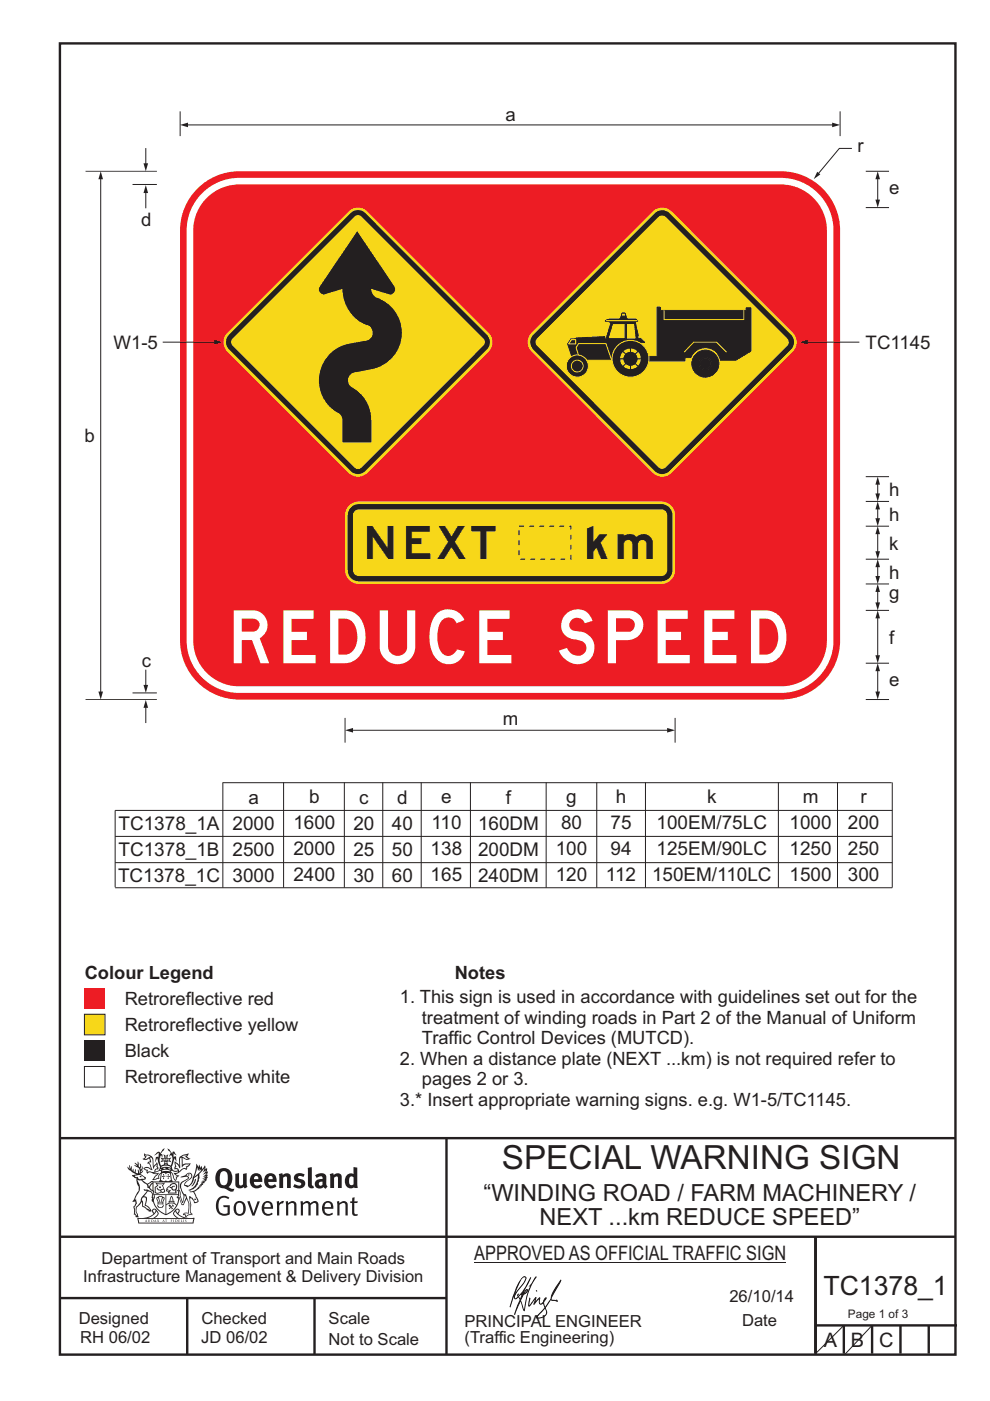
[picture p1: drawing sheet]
<svg xmlns="http://www.w3.org/2000/svg" width="210mm" height="297mm" viewBox="0 0 210 297" stroke-linecap="round" stroke-linejoin="round" font-family="sans-serif">
<path d="M12.7 241.3h189.9M94.7 241.4v45.8M12.7 275.2h82M12.7 262.2h190.1M39.7 275.2v12M66.7 275.2v12M173 262.2v24.8M173 281h30M179 281v6M185 281v6M191 281v6M197 281v6" fill="none" stroke="#231f20" stroke-width=".51"/>
<path d="M100.6 267.7h66.2" fill="none" stroke="#231f20" stroke-width=".21"/>
<g fill="#231f20">
<path d="M47 248.5a2.55 2.55 0 0 0 0 2.7l.3 .1a.81 .81 0 0 0 1-.9v-.6a1.04 1.04 0 0 0-1.1-1.5zM46.3 248.1a1.82 1.82 0 0 1 2.1-.2 1.82 1.82 0 0 1 .9 1.9 2.29 2.29 0 0 1-.8 1.9l.7 .3h.5l-.2 .6a2.87 2.87 0 0 1-2-.7 2.12 2.12 0 0 1-1.7-3.1z" fill-rule="evenodd"/>
<path d="M49.9 248.9l.8-.2v2a.46 .46 0 0 0 .2 .6 .46 .46 0 0 0 .7-.2v-2.2l.7-.2v2.4l.2 .5-.6 .4-.2-.3a1.02 1.02 0 0 1-1.2 .2 1.02 1.02 0 0 1-.6-1.1z" fill-rule="evenodd"/>
<path d="M54 249.5l-.1 .5h.9a.49 .49 0 0 0-.2-.6 .49 .49 0 0 0-.6 .1zM53.4 249.2a1.34 1.34 0 0 1 1.6-.3 1.34 1.34 0 0 1 .6 1.5v.2h-1.7a.77 .77 0 0 0 .5 .8 .77 .77 0 0 0 .9-.3l.3 .4a1.59 1.59 0 0 1-2.1 .2 1.59 1.59 0 0 1-.4-2z" fill-rule="evenodd"/>
<path d="M57 249.5l-.1 .5h.9a.49 .49 0 0 0-.2-.6 .49 .49 0 0 0-.6 .1zM56.4 249.2a1.34 1.34 0 0 1 1.6-.3 1.34 1.34 0 0 1 .7 1.5v.2h-1.8a.77 .77 0 0 0 .5 .8 .77 .77 0 0 0 .9-.3l.3 .4a1.59 1.59 0 0 1-2 .2 1.59 1.59 0 0 1-.5-2z" fill-rule="evenodd"/>
<path d="M59.1 248.9l.8-.2 .1 .4a.95 .95 0 0 1 1-.3 .95 .95 0 0 1 .7 .8v2.3h-.8v-2.3a.46 .46 0 0 0-.8 .1v2.2h-.9z" fill-rule="evenodd"/>
<path d="M62.5 249.1a1.75 1.75 0 0 1 2.1-.1l-.2 .5-.6-.2a.43 .43 0 0 0-.6 .3l.4 .3a1.04 1.04 0 0 1 1.2 1.2 1.04 1.04 0 0 1-1.4 .9l-1.2-.4 .3-.6 1 .4 .4-.4a.88 .88 0 0 0-1-.5l-.4-.2-.1-.4z" fill-rule="evenodd"/>
<path d="M65.3 247.6l.8-.2 .1 3.8 .2 .2 .2 .5a.88 .88 0 0 1-1-.1 .88 .88 0 0 1-.3-1z" fill-rule="evenodd"/>
<path d="M67.8 250.6a.43 .43 0 0 0-.1 .7 .43 .43 0 0 0 .7-.1v-.7zM66.8 249.2a1.7 1.7 0 0 1 2.4 .1v1.8l.3 .4-.4 .5-.5-.3a1.03 1.03 0 0 1-1.7-.2 1.03 1.03 0 0 1 .8-1.5h.7v-.4a.8 .8 0 0 0-1.2 .1z" fill-rule="evenodd"/>
<path d="M69.9 248.9l.8-.2 .1 .4a.95 .95 0 0 1 1-.3 .95 .95 0 0 1 .7 .8v2.3h-.8v-2.3a.46 .46 0 0 0-.8 .1v2.2h-.8z" fill-rule="evenodd"/>
<path d="M74.3 249.5a1.48 1.48 0 0 0 0 1.7l.4 .1 .3-.2v-1.5l-.3-.2zM75 247.4l.8 .2 .1 4.3h-.7l-.1-.2a1.26 1.26 0 0 1-1.4 0 1.26 1.26 0 0 1-.6-1.3 1.29 1.29 0 0 1 .5-1.3 1.29 1.29 0 0 1 1.4-.2z" fill-rule="evenodd"/>
<path d="M46.4 253.9a1.72 1.72 0 0 1 2.2 0l-.2 .3a1.24 1.24 0 0 0-1.4-.1 1.24 1.24 0 0 0-.7 1.3 1.49 1.49 0 0 0 1.3 2l.7-.2v-1.3h-.9l-.1-.4h1.4v2a1.93 1.93 0 0 1-2.2-.1 1.93 1.93 0 0 1-.7-2.2l.2-.7z" fill-rule="evenodd"/>
<path d="M50.3 255.2a1.65 1.65 0 0 0 .3 2.2 .99 .99 0 0 0 1-1.5 .78 .78 0 0 0-.4-.8 .78 .78 0 0 0-.9 .1zM50 254.9a1.33 1.33 0 0 1 1.6-.1 1.33 1.33 0 0 1 .5 1.5 1.31 1.31 0 0 1-1.3 1.5 1.31 1.31 0 0 1-1.3-1.6l.1-.5z" fill-rule="evenodd"/>
<path d="M52.5 254.7l.4-.1 .9 2.6 .8-2.5h.5l-1.1 3h-.5z" fill-rule="evenodd"/>
<path d="M56.2 255.2l-.2 .7h1.4a.7 .7 0 0 0-.3-.8 .7 .7 0 0 0-.9 .1zM55.9 255a1.22 1.22 0 0 1 1.5-.2 1.22 1.22 0 0 1 .5 1.5h-1.9a.93 .93 0 0 0 .5 1 .93 .93 0 0 0 1.2-.2l.1 .3a1.43 1.43 0 0 1-1.7 .1 1.43 1.43 0 0 1-.6-1.7z" fill-rule="evenodd"/>
<path d="M58.7 254.8l.4-.2 .1 .5 .4-.3 .6-.2-.2 .6a.66 .66 0 0 0-.8 .6v1.9h-.4z" fill-rule="evenodd"/>
<path d="M60.6 254.8l.4-.2 .1 .5a.94 .94 0 0 1 1-.4 .94 .94 0 0 1 .8 .7v2.3h-.5l-.1-2.5a.81 .81 0 0 0-1.2 .3v2.2h-.4z" fill-rule="evenodd"/>
<path d="M63.7 254.7l.5-.1 .1 .5 .4-.3a.78 .78 0 0 1 1.1 .3 .9 .9 0 0 1 1-.5 .9 .9 0 0 1 .7 .8v2.3h-.4l-.1-2.5a.67 .67 0 0 0-1.1 .3v2.2h-.5v-2.4l-.4-.2-.7 .4v2.2h-.5z" fill-rule="evenodd"/>
<path d="M69 255.2l-.2 .7h1.4a.7 .7 0 0 0-.3-.8 .7 .7 0 0 0-.9 .1zM68.7 255a1.22 1.22 0 0 1 1.5-.2 1.22 1.22 0 0 1 .5 1.5h-1.9a.93 .93 0 0 0 .5 1 .93 .93 0 0 0 1.2-.2l.1 .3a1.44 1.44 0 0 1-1.7 .1 1.44 1.44 0 0 1-.6-1.7z" fill-rule="evenodd"/>
<path d="M71.4 254.8l.5-.2 .1 .5a.94 .94 0 0 1 1-.4 .94 .94 0 0 1 .7 .7v2.3h-.4l-.1-2.5a.81 .81 0 0 0-1.2 .3v2.2h-.5z" fill-rule="evenodd"/>
<path d="M74.7 254l.5-.2v.9h.7l-.1 .4h-.7l.1 2.2 .1 .1h.5l.1 .3a.75 .75 0 0 1-1.2-.6v-2h-.4v-.4h.4z" fill-rule="evenodd"/>
<path d="M30.8 244.9l1.1 .3-.9 .5h-.4l.5-.5zM31.8 245.5l.2-.1a2.44 2.44 0 0 1 .4 2l.1 .4 .7-1-.1 .6 .3 .3a.57 .57 0 0 0-.6 .8l-1-.2-.5 .2 .1-.5-.7-.2 .6-.2 1 .5 .1-.1-.6-1.3-.2-.1 .5-.1zM30.7 244.5l-.2 .4 .3 .4-.6 .4a1.04 1.04 0 0 0 1.4-.1l.2 .7h-.4l-.2 .4a.94 .94 0 0 1 .9 1.1l-.2-.1a1.16 1.16 0 0 0-1.5-.1l.3 .4 .4 .2 .1 .5 .2 .2v-.2a.94 .94 0 0 1 1.1 .2h.9l-1.2 1.2a1.13 1.13 0 0 0 1.2-.2l.4-.1-.1-.4 .5-.7a.83 .83 0 0 0-.6 1.1l-.3-.1-.7 .3 1.1-1.4-.5 .2-.5-.1 1.3-.5-.2-.2-.8 .4v-.3l.2-.2 .3 .1 .1-.3-.2-.4v-.6l-.2-.3-.6 .9v-.7a1.42 1.42 0 0 0-1.7-1.8z" fill-rule="evenodd"/>
<path d="M38.5 245.3l.5-.3 .7-.1-.6 .3 .8 .5h-.3zM38.3 245.5h.2l.1 2a1.69 1.69 0 0 1 1.5-.7l-.7 .5 .1 .5a1.1 1.1 0 0 0-1.5 .6l-.1-.5-.2-.2h-.5l.2-.4-.2-.7a1.42 1.42 0 0 1 .8 1.1l.2-.1zM37.1 246.2l.1 1-.2 .3v.5l.6-.1 .1 .2a.96 .96 0 0 1-1.1-.1l-.1 .1a1.06 1.06 0 0 0 1.3 .2v.1a.72 .72 0 0 1-1 .2l.3 .5 .6 .3-.4 .1-.1 .7-.3-.4-.3-1.1-.4-.4 .4 .9a1.54 1.54 0 0 0 .6 1.2l.2-.3a.58 .58 0 0 1 .5-.7l.1-.2h-.3l-.4-.3 .9-.5a.93 .93 0 0 1 1.1-.5l.1 .2 .2-.1 .1-.5a.99 .99 0 0 0 .7-.9l-1.3 .1-.4 .3v-1.5l.9 .4 .8-.3h-.3l-.5-.4 .4-.7-.7 .2a1.46 1.46 0 0 0-1.3 2.1v.4l-.2-.4z" fill-rule="evenodd"/>
<path d="M35.6 248.9l.2 .1-.1 .4h.3l-.3 .1v.5l-.1-.6h-.3l.3-.1z" fill-rule="evenodd"/>
<path d="M34.6 248.9l.2 .1-.1 .3 .4 .1h-.4v.6l-.1-.5-.3-.1h.3z" fill-rule="evenodd"/>
<path d="M34.3 248.8a.57 .57 0 0 1 .9 .2 .57 .57 0 0 1 .9-.2l.2 1.4-.2 .1a.57 .57 0 0 1-.9-.1 .69 .69 0 0 1-1.1 0zM34.2 248.1l-.3 2.1-.2 .4h2.9l-.1-.4-.3-2.1h-.2v.3l-.8-.1-.9 .1 .1-.3z" fill-rule="evenodd"/>
<path d="M34.2 252.4a.3 .3 0 0 0 .6 0 .3 .3 0 0 0-.6 0zM33.3 251l.3 .3-.3 .3a.79 .79 0 0 0 0 1.3l.8-.2-.1-.3a.55 .55 0 0 1-.7-.6h.1l.1 .3 .4 .1 .8-.2-.4-.7 .4-.3-.7 .1zM33 250.7l1.1 .2 .9-.2-.4 .7 .4 1.1a.56 .56 0 0 1-.8 .3l-.2 .1a.73 .73 0 0 1-.9 .1 .73 .73 0 0 1-.3-.9v-.4l.5-.4z" fill-rule="evenodd"/>
<path d="M35.6 251.9l.7-.5a.58 .58 0 0 1 1-.1 .58 .58 0 0 1-.5 .9l-.2-.3a.43 .43 0 0 1 .6-.3v-.1a.57 .57 0 0 0-.8 .2l-.2-.1-.3 .2 .4 .1a.55 .55 0 0 0 .9 .5v.5h-1.3l.3-.4-.1-.2-.6 .1 .2-.2-.2-.1zM35.4 251.8l-.1 .2a.39 .39 0 0 0 .2 .7l.3-.1-.2 .5h1.9l-.1-.8a.86 .86 0 0 0-.1-1.4 .86 .86 0 0 0-1.3 .4z" fill-rule="evenodd"/>
<path d="M36 254.8h.8v.2h-.8zM36.4 253.8l.2 .8h-.4zM36.4 253.5l-.3 .5-.1 .6h-.2v.4l-.7 .4 .1 .2a1.48 1.48 0 0 1 2.2 .1l.2-.1-.6-.5v-.5h-.2l-.1-.6z" fill-rule="evenodd"/>
<path d="M35.8 255.4l.3 .1 .2 .3 .3-.2-.2-.2a.38 .38 0 0 1 .4 .5l-.1-.2-.3 .3 .3 .2-.3 .2-.1-.3-.4 .3-.1-.2 .4-.3-.2-.1-.1 .1z" fill-rule="evenodd"/>
<path d="M34.5 254h.2v.2l-.3 .6h-.1zM33.6 255.3h.9v.2a.55 .55 0 0 1-.8 .4v-.2h-.2zM33.4 254h.2l.2 .8h-.2zM33.6 255h.8l.1 .1-.8 .1zM33.8 253.7h.5l-.2 1.1h-.2zM33.3 253.8l-.1 .3 .3 1.2a.48 .48 0 0 0-.1 .5 .48 .48 0 0 0 .4 .3l.6-.1a.49 .49 0 0 0 .2-.7l.3-1.2-.1-.3a1.42 1.42 0 0 0-1.5 0z" fill-rule="evenodd"/>
<path d="M33.6 251.6h.5l.1 .3h-.4z" fill-rule="evenodd"/>
<path d="M41.3 250.1l.3-.2-.2 .9-.6 .7h-.2l.5-.7z" fill-rule="evenodd"/>
<path d="M39.7 249l.3-.2 .5 .2a.88 .88 0 0 1-.6 1.1 1.22 1.22 0 0 0-.8 1.3l.5 .2a.72 .72 0 0 0 .9-.4l.5-.8 .2-.6 .8-.6v.3a2.85 2.85 0 0 1-2 2.8l.1 .1a2.13 2.13 0 0 0 1.9-1.5l-.1-.2a2.01 2.01 0 0 0 .3-1.8l1.2-1.3-.4 1 .7-.5-.7 1 .8-.4-.8 .8 .7-.1-.9 .5 .8-.1-.8 .4h.7l-.8 .3 .3 .2h-.4l.2 .4-.4-.1 .2 .3h-.4l.1 .3h-.1a2.16 2.16 0 0 1-2 1l.1 .2h.4a.76 .76 0 0 1 .7 .7l.5 1.2-.6 .2a1.45 1.45 0 0 0-1.2-1.3l.3 1.8-.1 1.9 .4 .2a1.07 1.07 0 0 0-1.2 .4v-.3l-.5-.2a.87 .87 0 0 1 1-.1l.1-.7a4.4 4.4 0 0 0-.6-3.1l-.1-.3h-.2a2.16 2.16 0 0 1-.7-2.2l.3-.3 1.2-.8a.55 .55 0 0 0-.4-.7zM37.8 252.4a.76 .76 0 0 1 .3 1.1l.6 1.6 .4-1.7 .2 .1a.61 .61 0 0 1-.1 .9l-.3 .9h-.2l-.7-1.6-.3 .1a1.18 1.18 0 0 0 .1-1.4zM41.8 247.5l.2 .8 .3-.6v.6l.3-.5a1.9 1.9 0 0 1-1.1 1.4l-.3 .3zM38.2 249.6l1.4-.1 .2 .1v.3l-.5 .3a1.26 1.26 0 0 0-1 1.9l.2 .7a1.84 1.84 0 0 1 .2 2l-.4-1.3a.96 .96 0 0 0-.4-1.3l-.4 .3a.78 .78 0 0 1-.1 1.3l.2 .2h.4l.4 1.1a.38 .38 0 0 0 .2 .4 .38 .38 0 0 0 .4-.1l.6-1.2a2.94 2.94 0 0 1 .3 2.5v.5l-.8-.1-.3 .4v.2l.4-.1 .1 .4 .2 .1a1.02 1.02 0 0 1 1.3-.5l-.1-.4-.3-.1 .2-1.7-.3-1.4 .1 .1a1.14 1.14 0 0 1 .7 .9 .63 .63 0 0 0 .9-.2 .63 .63 0 0 0-.2-.8l-.6-1.3 .9-.6 .2-.3 .2-.1v-.2h.3l-.1-.3h.4l-.1-.3 .5-.1-.2-.2 .5-.4 .1-.2-.3 .1 .5-.6-.3 .1 .3-.6-.4 .1 .4-.5v-.3l-.3 .2 .1-.6v-.3l-.4 .3-.1-.8-.5 .8-.2-.7-.2 .5-.3-.8-.1 .6-.5-.8-.1 1.4-.7 1.9a1.81 1.81 0 0 1-.9 1.4l-.6-.2a1.75 1.75 0 0 1 1.1-1.2 .75 .75 0 0 0 .1-1.3 .75 .75 0 0 0-1.2 .5z" fill-rule="evenodd"/>
<path d="M41.2 254.2l.3-.1 .1 .3h-.4z" fill-rule="evenodd"/>
<path d="M29.4 258.4h11.6l-.2 .8h-11.3zM31.3 258.2l.5-.1a2.48 2.48 0 0 0 1.4-1.3l.2 .6-.5 .5-.4 .3zM32.5 256.6l.3-.2 .2 .2-.3 .6zM37.2 256.8a2.65 2.65 0 0 0 1.8 1.4h-1.1l-.5-.3-.5-.5zM37.4 256.6l.2-.2 .3 .2-.3 .6zM29.2 258.2l.1 1.2h11.7l.3-1.1-.2-.1a4.1 4.1 0 0 1-3.3-.9l.3-.4-.1-.5a1.06 1.06 0 0 0-1.3 .9l.2 .4 .6 .5h-4.7l.3-.1a.84 .84 0 0 0 .6-.7 .84 .84 0 0 0-.5-.9l-.3-.2-.5 .1-.1 .5 .3 .4a4.2 4.2 0 0 1-3.4 .9z" fill-rule="evenodd"/>
<path d="M31 258.7l.1 .2h-.2zM31 258.6l-.3 .5 .4-.1 .2 .1z" fill-rule="evenodd"/>
<path d="M31.3 258.6h.2v.4a.25 .25 0 0 0 .3-.1 .25 .25 0 0 0-.1-.3h.1a.29 .29 0 0 1 0 .4 .29 .29 0 0 1-.4 0 .29 .29 0 0 1 0-.4z" fill-rule="evenodd"/>
<path d="M32.2 258.6a.22 .22 0 0 1 .3 .2 .22 .22 0 0 1-.3 .2zM32 258.6v.5a.33 .33 0 0 0 .5-.1 .33 .33 0 0 0 0-.4 .33 .33 0 0 0-.5 0z" fill-rule="evenodd"/>
<path d="M32.9 258.7l.1 .2h-.2zM32.9 258.6l-.2 .5 .3-.1 .2 .1z" fill-rule="evenodd"/>
<path d="M33.3 258.6h.2v.2l.3-.2-.2 .2 .2 .3-.3-.2-.1 .2h-.1l.2-.3z" fill-rule="evenodd"/>
<path d="M34.7 258.7l.1 .2h-.2zM34.7 258.6l-.3 .5 .4-.1 .2 .1z" fill-rule="evenodd"/>
<path d="M35 258.6h.4h-.1v.5h-.2l.1-.5z" fill-rule="evenodd"/>
<path d="M36.2 258.6h.3h-.2v.2h.2h-.2l.1 .3h-.2z" fill-rule="evenodd"/>
<path d="M36.7 258.6h.2v.5h-.2z" fill-rule="evenodd"/>
<path d="M37.3 258.6a.22 .22 0 0 1 .3 .2 .22 .22 0 0 1-.3 .2zM37.1 258.6v.5a.33 .33 0 0 0 .5-.1 .33 .33 0 0 0 0-.4 .33 .33 0 0 0-.5 0z" fill-rule="evenodd"/>
<path d="M37.8 258.6h.3h-.1v.2h.1h-.1v.2l.1 .1h-.3z" fill-rule="evenodd"/>
<path d="M38.3 258.6h.3l-.1 .4 .2 .1h-.4z" fill-rule="evenodd"/>
<path d="M38.9 258.6h.2v.5h-.2z" fill-rule="evenodd"/>
<path d="M39.3 258.6h.2l-.2 .1 .2 .2-.1 .2h-.1v-.2l.2 .1z" fill-rule="evenodd"/>
<path d="M34.2 247.4a1.51 1.51 0 0 1 2 .2 2.67 2.67 0 0 0-2.1 0zM35.7 247.6l.4 .2 .1 .2-.4-.1zM34.6 247.7l.4-.1 .2 .2h-.4zM34 247.9l.3 .1-.3 .1zM34.9 246.9l.3-.2 .2 .2zM34.9 245.7h.2v.4h-.2zM35 245.1l.2 .2 .2-.2-.1 .4h-.2zM35.1 246.3h.2l.1 .4-.2-.2-.2 .2zM35.3 245.7h.2v.4h-.2zM34.4 245.7l.3 .1v.2l-.3 .1 .2-.2zM35.7 245.8l.3-.1-.2 .2 .2 .2-.4-.1zM32.7 244.9l1-.5-.1 1-.2-.1-.4 .1-.2 1.1 .5-1 .2 .9a1.84 1.84 0 0 1 .3 1.7l.4 .1a2.48 2.48 0 0 1 2.2 .1l.2-.3-.2-.7 .7-1.7 .4 .6-.2-1-.2-.1-.2 .3v-.9l.6 .4-.6-.7h-.3l-.1 .4-.5-.8-.5-.3 .2 .4 .5 .6-.4 .7 .4-.3a2.06 2.06 0 0 1 0 2.2l-.6-.2-.1-.6 .1-.1 .8 .2-.4-.5 .4-.5-.7 .2-.2-.2 .2-.7-.5 .4-.5-.4 .2 .7-.2 .2-.7-.2 .4 .5-.4 .5 .7-.2 .2 .1-.2 .6-.5 .2a2.02 2.02 0 0 1 0-2.2l.3 .5-.1-.6-.3-.1 .8-1.2-.5 .3-.4 .7-.2-.3a.8 .8 0 0 0-.8 .5z" fill-rule="evenodd"/>
<path d="M29.2 250.1l.3 .2a.61 .61 0 0 1 .8 .3l.3 .2a.8 .8 0 0 1 .6 1l.4 .1 .5 .6a1 1 0 0 1 .5 1l-.1 .7v-.5h-.1a.96 .96 0 0 0-.8-1.3l-.3-.2h-.6l-.1-.1-.2 .1 .2 .3h.5l-1.1 1.4-.2 .9-.4 .6a1.33 1.33 0 0 0-.5 1.8l.2 .5a1.26 1.26 0 0 1-.5-1.4l-.1-.4a1.56 1.56 0 0 0 .4-1.7l-.3 .2 .2-.5a3.2 3.2 0 0 0 .7-3zM30.4 253.9h.4a2.06 2.06 0 0 1-.1 1.6l.7 .5 .4 .5-.6-.2-.8-.6-.1-.9a.51 .51 0 0 1 .1-.9zM28.6 249.3a1.52 1.52 0 0 1 2.1 .6l-1.1 .1-.2-.1-.2-.4-.4 .1zM27.5 247v.8l-.3-.4-.2 .1a3.1 3.1 0 0 0 2 1.5l-1 .1 .5 .6 .5 .1v1.1a1.84 1.84 0 0 1-.2 2.5l-.4 .9-.4 .4 .3 .1 .4-.1 .1 .4-.2 .5-.3 .2 .1 1.8 .2-.1 .2 .6h.2l.4-.1-.1-.5a1.3 1.3 0 0 1-.1-1.6l.8-1.1 .2 1.1 .6 .2 .4 .6 .2-.2 .2 .4 .5-.1a1.85 1.85 0 0 0-1.2-1.3l.1-.3a1.39 1.39 0 0 0 0-1.5h-.5l.5-.6a.66 .66 0 0 1 .9-.4 .66 .66 0 0 1 .3 .9l-.1 .4h.2v.1l-.2 .3 .2 .5 .2-.3a2.24 2.24 0 0 0 .1-2.2 .73 .73 0 0 1-.7-.6 .73 .73 0 0 1 .5-.8l.1-.2a.94 .94 0 0 0-.9 .8 .48 .48 0 0 1-.1-.5 .48 .48 0 0 1 .5-.3l.5-.3a.51 .51 0 0 0-.8 .2l-.5 .3-1-.8 .6-.1 .1-.5-1.1-.7 .5-.4v-.4l-.5 .5 .1-.2a.69 .69 0 0 0 .2-1.1v.5l-.3 .2 .1-1.1-.3-.2 .1 .6-.1 .2-.4-1.2v.6l-.7-.3 .6 .6-.6-.2 .2 .3a1 1 0 0 1 .8 1.5l-.2-.8v.8l-.5-.2-.1-.7-.2 .6-.2-.1v-.6l-.2 .4-.2-.2 .1-.7-.2 .5z" fill-rule="evenodd"/>
<path d="M29.5 249.5l.3-.2 .3 .3z" fill-rule="evenodd"/>
<path d="M32.4 250.5h5.6v2l-.2-.1v-1.7h-5.2v2.5h5.2v-.8l.1 .2-.1 1.1v-.3h-2.5v4a4.1 4.1 0 0 0 2.6-3.6l.1-.1a4 4 0 0 1-2.8 3.9 4.2 4.2 0 0 1-2.8-4.7l.1 1.3 .1-.1a3.8 3.8 0 0 0 2.5 3.3v-4h-2.5l-.2-.9z" fill-rule="evenodd"/>
<circle cx="40" cy="249.1" r=".17"/>
</g>
<g fill="#000">
<path d="M111.6 273.7l.2-.2-.5 .7zM110.4 274.5l.2 .1-.3 .8-.2-.5zM110.9 270.9h.5a9.3 9.3 0 0 1-2 3.1l-.1 .3 1-2.5zM110.6 271a14.7 14.7 0 0 0-2.2 4.9l-.3 1.2 .1 .1 .8-2.3a.42 .42 0 0 0 .2 .6 .42 .42 0 0 0 .6-.3l.2-.1 .2 .5-1.1 3.2h.2l1.1-2.9 .6 1.9 .2 .2 .2-.5a13.5 13.5 0 0 1 2-6.2l.4-.5-.1-.2-1.6 2.1 .4-.1a14.9 14.9 0 0 0-1.3 5.1l-.4-1.1a1.39 1.39 0 0 1 .2-1.9l.1-.2a.92 .92 0 0 0 .8-1.2 .75 .75 0 0 0-.8 .7l-.1 .2 1.6-3.4h-.1l-.4 .7a10.5 10.5 0 0 1-2.2 3.3l.2-.5a.32 .32 0 0 0-.4 .2 .32 .32 0 0 0 .1 .4l-.5 .4a3.2 3.2 0 0 1 1.1-2.3l.5-.6a2.49 2.49 0 0 0 .7-1.6l-.4-.2z" fill-rule="evenodd"/>
<path d="M113.7 273.6l.3 .2h-.3z" fill-rule="evenodd"/>
<path d="M115.6 277.5a1.15 1.15 0 0 1 .1 1.3 1.15 1.15 0 0 1-1.2 .5l-.6 .1zM112.2 275.2l-.2 1.6 .2 .2 1.2-1.5-.2 1.1 1.1-1.1a.94 .94 0 0 0 .4 1.1l.5-.3 .3 .9-1.2 1.3a.98 .98 0 0 0-.5 1 1.9 1.9 0 0 0 2.3-1.3l-.1-.2a1.02 1.02 0 0 1 .2-1.4l.6-1 1.5 .3-.2-.4v.2l-1.1-.1v-.3l2-3.6 .1-.2-.2-.2-1.7 2.8a6.6 6.6 0 0 1-1.6 2.9l-.1-.2a1.01 1.01 0 0 1 .4-1.4l.1-.2-.3-.1-.4 .4-.1 .5-.6 .4-.1-.4 .1-.9-.2-.1-.9 1 .3-1h-.2l-1.4 1.8 .3-1.5v-.1z" fill-rule="evenodd"/>
</g>
<path d="M12.7 9.2h190v278h-190z" fill="none" stroke="#231f20" stroke-width=".51"/>
<path d="M42.9 41a11.1 11.1 0 0 1 7.8-3.3h115a11.1 11.1 0 0 1 11.1 11.1v87a11.1 11.1 0 0 1-11.1 11.1h-115a11.1 11.1 0 0 1-11.1-11.1v-87a11.1 11.1 0 0 1 3.3-7.8zM43.4 42.4a9.7 9.7 0 0 1 7.3-3.3h115a9.7 9.7 0 0 1 9.7 9.7v87a9.7 9.7 0 0 1-9.7 9.7h-115a9.7 9.7 0 0 1-9.7-9.7v-87a9.7 9.7 0 0 1 2.4-6.4zM41.9 40a12.5 12.5 0 0 1 8.8-3.7h115a12.6 12.6 0 0 1 12.5 12.5v87a12.6 12.6 0 0 1-12.5 12.5h-115a12.6 12.6 0 0 1-12.5-12.5v-87a12.5 12.5 0 0 1 3.7-8.8z" fill-rule="evenodd" fill="#ed1c24"/>
<path d="M39.7 26.5h136.9" fill="none" stroke="#231f20" stroke-width=".21"/>
<g fill="#231f20">
<path d="M38.2 26.5l1.7-.5v1z"/>
<path d="M176.5 26l1.7 .5-1.7 .5z"/>
</g>
<path d="M180.7 31.5h-2.7l-4.4 5.3" fill="none" stroke="#231f20" stroke-width=".21"/>
<path d="M173.3 36.4l.7 .6-1.4 1z" fill="#231f20"/>
<path d="M178.2 23.6v5.3" fill="none" stroke="#231f20" stroke-width=".21"/>
<path d="M138.5 44.8a2.82 2.82 0 0 1 3.9 0l25.8 25.8a2.82 2.82 0 0 1 0 3.9l-25.8 25.8a2.82 2.82 0 0 1-3.9 0l-25.8-25.8a2.82 2.82 0 0 1 0-3.9z" fill-rule="evenodd" fill="#f7d719"/>
<path d="M113.1 70.9l25.8-25.8a2.27 2.27 0 0 1 3.1 .1l25.8 25.7a2.26 2.26 0 0 1 0 3.2l-25.8 25.8a2.26 2.26 0 0 1-3.1 0l-25.8-25.8a2.26 2.26 0 0 1 0-3.2z" fill-rule="evenodd" fill="#231f20"/>
<path d="M113.9 71.7l25.8-25.7a1.14 1.14 0 0 1 1.6 0l25.7 25.8a1.14 1.14 0 0 1 0 1.6l-25.8 25.7a1.14 1.14 0 0 1-1.6 0l-25.7-25.8a1.14 1.14 0 0 1 0-1.6z" fill-rule="evenodd" fill="#f7d719"/>
<g fill="#231f20" stroke="#231f20" stroke-width=".21">
<path d="M139.4 65.1h.7v.7h18.2v-.5h1v9.2l-3.2 1.9h-3.3a3.3 3.3 0 0 0-2.9-2.7 3.3 3.3 0 0 0-3.4 2.1h-1.2v.7h-7.9v-1h2z" fill-rule="evenodd"/>
<path d="M128.3 68l.8-.3h5.8l.4 .3-.5 .3h-5.2z" fill-rule="evenodd"/>
<path d="M121.1 71.9h.7l.5-.2 6-.3-.1 .4 .3 .1 1.1-3.6-1.2-.3 .7-.3h5.8l.4 .3-.6 .3 .7 2.8-.2 .6h.6l.9 .9h-1.6l-.5 3.8h-13.1l-1.1-3.5z" fill-rule="evenodd"/>
<circle cx="149.6" cy="77.1" r="2.86"/>
</g>
<path d="M132.9 68.6h1.7l.3 3.3h-2zM129.9 68.6h2.7v3.2h-3.6z" fill-rule="evenodd" fill="#f7d719" stroke="#231f20" stroke-width=".21"/>
<circle cx="133.7" cy="76.1" r="3.9" fill="#231f20" stroke="#f7d71f" stroke-width=".21"/>
<path d="M132 74.7l.6 .4-.4 .9h-.6l.1-.8zM131.6 76.2h.6l.4 .9-.5 .4-.4-.6zM132.7 77.2l.9 .4v.6l-.7-.1-.5-.3zM133.8 77.6l.9-.4 .5 .5-.6 .4-.6 .1zM135.2 76.2l.7 .1-.3 .9-.3 .3-.4-.4zM134.9 75.1l.5-.4 .5 .9-.1 .4h-.6zM133.8 73.9l.8 .2 .5 .4-.4 .4-.9-.3zM132.3 74.4l.6-.3 .7-.1v.6l-.9 .3z" fill-rule="evenodd" fill="#f7d719"/>
<path d="M131.9 66.5h.7l.3 1.1 .2 .1h-1.7l.2-.1z" fill-rule="evenodd" fill="#231f20" stroke="#231f20" stroke-width=".21"/>
<path d="M131.9 66.5h.7l.1 .5h-.9z" fill-rule="evenodd" fill="#f7d719" stroke="#231f20" stroke-width=".21"/>
<path d="M121.2 72h.9v.9h-1.5zM122.7 72.8h5.8l1.2 3.6h-6.7l-.8-2.7zM128.6 68h6.6" fill="none" stroke="#f7d71f" stroke-width=".21"/>
<circle cx="122.4" cy="77.6" r="2.35" fill="#231f20" stroke="#f7d71f" stroke-width=".21"/>
<path d="M121.3 77.6a1.16 1.16 0 0 1 2.3 0 1.16 1.16 0 0 1-2.3 0zM121.1 77.6a1.36 1.36 0 0 1 2.7 0 1.36 1.36 0 0 1-2.7 0z" fill-rule="evenodd" fill="#f7d719"/>
<path d="M148.5 77.1a1.16 1.16 0 0 1 2.3 0 1.16 1.16 0 0 1-2.3 0zM148.3 77.1a1.36 1.36 0 0 1 2.7 0 1.36 1.36 0 0 1-2.7 0z" fill-rule="evenodd" fill="#f7d719" stroke="#231f20" stroke-width=".21"/>
<path d="M140.8 65.8v2l17-.1v-1.9M154 74.6l-2-2h-4.9l-1.9 2" fill="none" stroke="#f7d71f" stroke-width=".21"/>
<path d="M48.2 70.6l25.7-25.8a2.82 2.82 0 0 1 4 0l25.7 25.8a2.82 2.82 0 0 1 0 3.9l-25.7 25.8a2.82 2.82 0 0 1-4 0l-25.7-25.8a2.82 2.82 0 0 1 0-3.9z" fill-rule="evenodd" fill="#f7d719"/>
<path d="M74.4 45.2a2.19 2.19 0 0 1 3.1 0l25.8 25.8a2.19 2.19 0 0 1 0 3.1l-25.8 25.8a2.19 2.19 0 0 1-3.1 0l-25.8-25.8a2.19 2.19 0 0 1 0-3.1z" fill-rule="evenodd" fill="#231f20"/>
<path d="M49.3 71.8l25.9-25.9a1.05 1.05 0 0 1 1.5 0l25.8 25.9a1.05 1.05 0 0 1 0 1.5l-25.8 25.8a1.05 1.05 0 0 1-1.5 0l-25.9-25.8a1.05 1.05 0 0 1 0-1.5z" fill-rule="evenodd" fill="#f7d719"/>
<path d="M75.8 49l7.8 11.6a1.14 1.14 0 0 1-.9 1.9l-4-1.3a2.28 2.28 0 0 0 2 2.2 7.9 7.9 0 0 1 4.5 8.1 7.9 7.9 0 0 1-6.3 6.8l-3.5 .6a1.72 1.72 0 0 0-1.6 1.4 1.72 1.72 0 0 0 .9 1.9 7.9 7.9 0 0 1 4.1 6.9v4.7h-6.2v-4.8a1.84 1.84 0 0 0-1.4-1.7 7.9 7.9 0 0 1-3.4-8 7.9 7.9 0 0 1 6-6.4l3.6-.7a1.69 1.69 0 0 0 1.6-1.4 1.69 1.69 0 0 0-1.2-1.9 8.2 8.2 0 0 1-5.2-7.6l-3.9 1.2a1.1 1.1 0 0 1-.9-1.8z" fill-rule="evenodd" fill="#231f20"/>
<path d="M73.8 107.4a2.91 2.91 0 0 1 2.3-1.1h64.2a2.92 2.92 0 0 1 2.9 2.9v11.7a2.92 2.92 0 0 1-2.9 2.9h-64.2a2.92 2.92 0 0 1-2.9-2.9v-11.7l.1-.6z" fill-rule="evenodd" fill="#f7d719"/>
<path d="M74.6 107.4l1-.5h.5h64.2a2.36 2.36 0 0 1 2.3 2.3v11.7a2.36 2.36 0 0 1-2.3 2.4h-64.2a2.36 2.36 0 0 1-2.4-2.4v-11.7a2.35 2.35 0 0 1 .9-1.8z" fill-rule="evenodd" fill="#231f20"/>
<path d="M75.1 108.5l.6-.4 .4-.1h64.2a1.24 1.24 0 0 1 1.2 1.2v11.7a1.24 1.24 0 0 1-1.2 1.2h-64.2a1.24 1.24 0 0 1-1.2-1.2v-11.7z" fill-rule="evenodd" fill="#f7d719"/>
<path d="M110.1 111.6h11v7h-11z" fill="none" stroke="#231f20" stroke-width=".21" stroke-dasharray="1.1 1.1" stroke-linecap="butt"/>
<path d="M38.2 23.6v5.3M183.6 36.3h5M183.6 44h5M171.2 72.5h11.1M183.6 101.1h5M183.6 118.6h5M183.6 106.3h5M183.6 111.6h5M183.6 129.4h5M183.6 123.8h5M183.6 140.6h5M183.6 148.3h5" fill="none" stroke="#231f20" stroke-width=".21"/>
<path d="M169.6 72.5l1.7-.4v.9z" fill="#231f20"/>
<path d="M34.5 72.5h11.1" fill="none" stroke="#231f20" stroke-width=".21"/>
<path d="M45.5 72.1l1.7 .4-1.7 .5z" fill="#231f20"/>
<path d="M18.1 36.3h15.2M21.4 37.9v108.9M28.1 39.1h5.2M18.1 148.3h15.2M28.1 146.9h5.2M73.2 152.2v5.3M143.2 152.2v5.3" fill="none" stroke="#231f20" stroke-width=".21"/>
<g fill="#231f20">
<path d="M21.4 36.3l.5 1.7h-1z"/>
<path d="M20.9 146.6h1l-.5 1.7z"/>
</g>
<path d="M30.9 40.8v3.4" fill="none" stroke="#231f20" stroke-width=".21"/>
<path d="M30.9 39.2l.5 1.7h-1z" fill="#231f20"/>
<path d="M30.9 31.4v3.4" fill="none" stroke="#231f20" stroke-width=".21"/>
<path d="M30.4 34.6h1l-.5 1.7z" fill="#231f20"/>
<path d="M30.9 142v3.4" fill="none" stroke="#231f20" stroke-width=".21"/>
<path d="M30.4 145.2h1l-.5 1.7z" fill="#231f20"/>
<path d="M30.9 149.9v3.4" fill="none" stroke="#231f20" stroke-width=".21"/>
<path d="M30.9 148.4l.5 1.7h-1z" fill="#231f20"/>
<path d="M74.7 154.8h66.9" fill="none" stroke="#231f20" stroke-width=".21"/>
<g fill="#231f20">
<path d="M73.2 154.8l1.7-.5v1z"/>
<path d="M141.5 154.3l1.7 .5-1.7 .5z"/>
</g>
<path d="M186.2 142.2v4.6" fill="none" stroke="#231f20" stroke-width=".21"/>
<g fill="#231f20">
<path d="M186.2 140.6l.5 1.7h-1z"/>
<path d="M185.7 146.6h1l-.5 1.7z"/>
</g>
<path d="M186.2 131v8.1" fill="none" stroke="#231f20" stroke-width=".21"/>
<g fill="#231f20">
<path d="M186.2 129.4l.5 1.7h-1z"/>
<path d="M185.7 138.9h1l-.5 1.7z"/>
</g>
<path d="M186.2 125.4v2.5" fill="none" stroke="#231f20" stroke-width=".21"/>
<g fill="#231f20">
<path d="M186.2 123.8l.5 1.7h-1z"/>
<path d="M185.7 127.7h1l-.5 1.7z"/>
</g>
<path d="M186.2 113.1v3.9" fill="none" stroke="#231f20" stroke-width=".21"/>
<g fill="#231f20">
<path d="M186.2 111.6l.5 1.7h-1z"/>
<path d="M185.7 116.9h1l-.5 1.7z"/>
</g>
<path d="M186.2 37.9v4.6" fill="none" stroke="#231f20" stroke-width=".21"/>
<g fill="#231f20">
<path d="M186.2 36.3l.5 1.7h-1z"/>
<path d="M185.7 42.3h1l-.5 1.7z"/>
</g>
<path d="M186.2 102.6v2.2" fill="none" stroke="#231f20" stroke-width=".21"/>
<g fill="#231f20">
<path d="M186.2 101.1l.5 1.7h-1z"/>
<path d="M185.7 104.6h1l-.5 1.7z"/>
</g>
<path d="M186.2 120.1v2.2" fill="none" stroke="#231f20" stroke-width=".21"/>
<g fill="#231f20">
<path d="M186.2 118.6l.5 1.7h-1z"/>
<path d="M185.7 122.1h1l-.5 1.7z"/>
</g>
<path d="M186.2 107.9v2.1" fill="none" stroke="#231f20" stroke-width=".21"/>
<g fill="#231f20">
<path d="M186.2 106.3l.5 1.7h-1z"/>
<path d="M185.7 109.9h1l-.5 1.7z"/>
</g>
<g fill="none" stroke="#231f20" stroke-width=".21">
<path d="M24.4 177.3h164.9M47.3 165.9h141.8M47.3 165.9v22.3M60.2 165.9v22.3M73 165.9v22.3M81.2 165.9v22.3M89.3 165.9v22.3M99.8 165.9v22.3M115.8 165.9v22.3M126.6 165.9v22.3M136.9 165.9v22.3M165.1 165.9v22.3"/>
<path d="M177.6 165.9v22.3M189.3 165.9v22.3M189.3 171.8h-164.9v16.3M24.4 182.9h164.9M24.4 188.2h164.9M179 281l-6.2 6.2M185 281l-5.8 6.2"/>
</g>
<path d="M17.9 220.6h4.4v4.3h-4.4z" fill="#231f20"/>
<path d="M17.9 226.1h4.4v4.4h-4.4z" fill-rule="evenodd" fill="#fff" stroke="#231f20" stroke-width=".21"/>
<path d="M17.9 215h4.4v4.4h-4.4z" fill-rule="evenodd" fill="#f7d719" stroke="#231f20" stroke-width=".21"/>
<path d="M17.9 209.5h4.4v4.4h-4.4z" fill="#ed1c24"/>
<text font-size="11.2" fill="#fff" x="49.6" y="140.6">REDUCE SPEED</text>
<text font-size="7.1" fill="#231f20" x="106.5" y="247.8">SPECIAL WARNING SIGN</text>
<text font-size="7" fill="#231f20" x="77.9" y="118.6">NEXT</text>
<text font-size="5.6" fill="#231f20" x="174.7" y="274.6">TC1378_1</text>
<text font-size="5.3" fill="#231f20" x="124.5" y="118.6">km</text>
<g font-size="5" fill="#231f20">
<text x="102.6" y="254.6">“WINDING ROAD / FARM MACHINERY /</text>
<text x="114.5" y="259.7">NEXT ...km REDUCE SPEED”</text>
</g>
<g font-size="4.2" fill="#231f20">
<text x="100.6" y="267.2">APPROVED AS OFFICIAL TRAFFIC SIGN</text>
<text x="174.7" y="285.6">A</text>
<text x="180.4" y="285.6">B</text>
<text x="186.5" y="285.6">C</text>
</g>
<g font-size="4" fill="#231f20">
<text x="107.2" y="25.6">a</text>
<text x="181.9" y="32.3">r</text>
<text x="188.6" y="41">e</text>
<text x="29.9" y="47.9">d</text>
<text x="24.1" y="74">W1-5</text>
<text x="183.6" y="74">TC1145</text>
<text x="17.9" y="93.8">b</text>
<text x="188.6" y="105.2">h</text>
<text x="188.6" y="110.5">h</text>
<text x="188.6" y="116.6">k</text>
<text x="188.6" y="122.7">h</text>
<text x="188.6" y="127.1">g</text>
<text x="188.6" y="136.5">f</text>
<text x="30.1" y="141.5">c</text>
<text x="188.6" y="145.3">e</text>
<text x="106.7" y="153.8">m</text>
<text x="52.7" y="170.4">a</text>
<text x="65.6" y="170.3">b</text>
<text x="76.2" y="170.4">c</text>
<text x="84.2" y="170.4">d</text>
<text x="93.6" y="170.3">e</text>
<text x="107.3" y="170.4">f</text>
<text x="120.1" y="170.3">g</text>
<text x="130.6" y="170.3">h</text>
<text x="150" y="170.3">k</text>
<text x="170.3" y="170.3">m</text>
<text x="182.5" y="170.3">r</text>
<text x="25.1" y="176.1">TC1378_1A</text>
<text x="49.3" y="175.9">2000</text>
<text x="62.2" y="175.8">1600</text>
<text x="75" y="175.9">20</text>
<text x="83.1" y="175.9">40</text>
<text x="91.5" y="175.8">110</text>
<text x="101.4" y="175.9">160DM</text>
<text x="119" y="175.8">80</text>
<text x="129.5" y="175.8">75</text>
<text x="139.3" y="175.8">100EM/75LC</text>
<text x="167.5" y="175.8">1000</text>
<text x="179.8" y="175.8">200</text>
<text x="25.1" y="181.6">TC1378_1B</text>
<text x="49.3" y="181.4">2500</text>
<text x="62.2" y="181.3">2000</text>
<text x="75" y="181.4">25</text>
<text x="83.1" y="181.4">50</text>
<text x="91.3" y="181.4">138</text>
<text x="101.4" y="181.4">200DM</text>
<text x="117.9" y="181.4">100</text>
<text x="129.5" y="181.4">94</text>
<text x="139.3" y="181.4">125EM/90LC</text>
<text x="167.5" y="181.4">1250</text>
<text x="179.8" y="181.4">250</text>
<text x="25" y="187.1">TC1378_1C</text>
<text x="49.3" y="186.9">3000</text>
<text x="62.2" y="186.8">2400</text>
<text x="75" y="186.9">30</text>
<text x="83.1" y="186.9">60</text>
<text x="91.3" y="186.9">165</text>
<text x="101.4" y="186.9">240DM</text>
<text x="117.9" y="186.9">120</text>
<text x="128.5" y="186.9">112</text>
<text x="138.3" y="186.9">150EM/110LC</text>
<text x="167.5" y="186.9">1500</text>
<text x="179.8" y="186.9">300</text>
</g>
<g font-size="3.9" fill="#231f20">
<text x="18" y="207.6">Colour Legend</text>
<text x="96.5" y="207.6">Notes</text>
<text x="26.4" y="213">Retroreflective red</text>
<text x="84.8" y="212.7">1. This sign is used in accordance with guidelines set out for the</text>
<text x="26.4" y="218.5">Retroreflective yellow</text>
<text x="89.5" y="217.1">treatment of winding roads in Part 2 of the Manual of Uniform</text>
<text x="89.5" y="221.4">Traffic Control Devices (MUTCD).</text>
<text x="26.4" y="224">Black</text>
<text x="84.8" y="225.7">2. When a distance plate (NEXT ...km) is not required refer to</text>
<text x="26.4" y="229.6">Retroreflective white</text>
<text x="89.5" y="230.1">pages 2 or 3.</text>
<text x="84.8" y="234.4">3.* Insert appropriate warning signs. e.g. W1-5/TC1145.</text>
</g>
<g font-size="3.5" fill="#231f20">
<text x="21.5" y="267.9">Department of Transport and Main Roads</text>
<text x="17.7" y="271.8">Infrastructure Management &amp; Delivery Division</text>
<text x="16.7" y="280.7">Designed</text>
<text x="42.7" y="280.7">Checked</text>
<text x="69.7" y="280.7">Scale</text>
<text x="98.5" y="281.4">PRINCIPAL ENGINEER</text>
<text x="154.7" y="276.1">26/10/14</text>
<text x="157.4" y="281.2">Date</text>
<text x="17" y="284.8">RH 06/02</text>
<text x="42.7" y="284.8">JD 06/02</text>
<text x="69.7" y="285.2">Not to Scale</text>
<text x="98.5" y="284.8">(Traffic Engineering)</text>
</g>
<text font-size="2.5" fill="#231f20" x="179.9" y="279.4">Page 1 of 3</text>
</svg>
